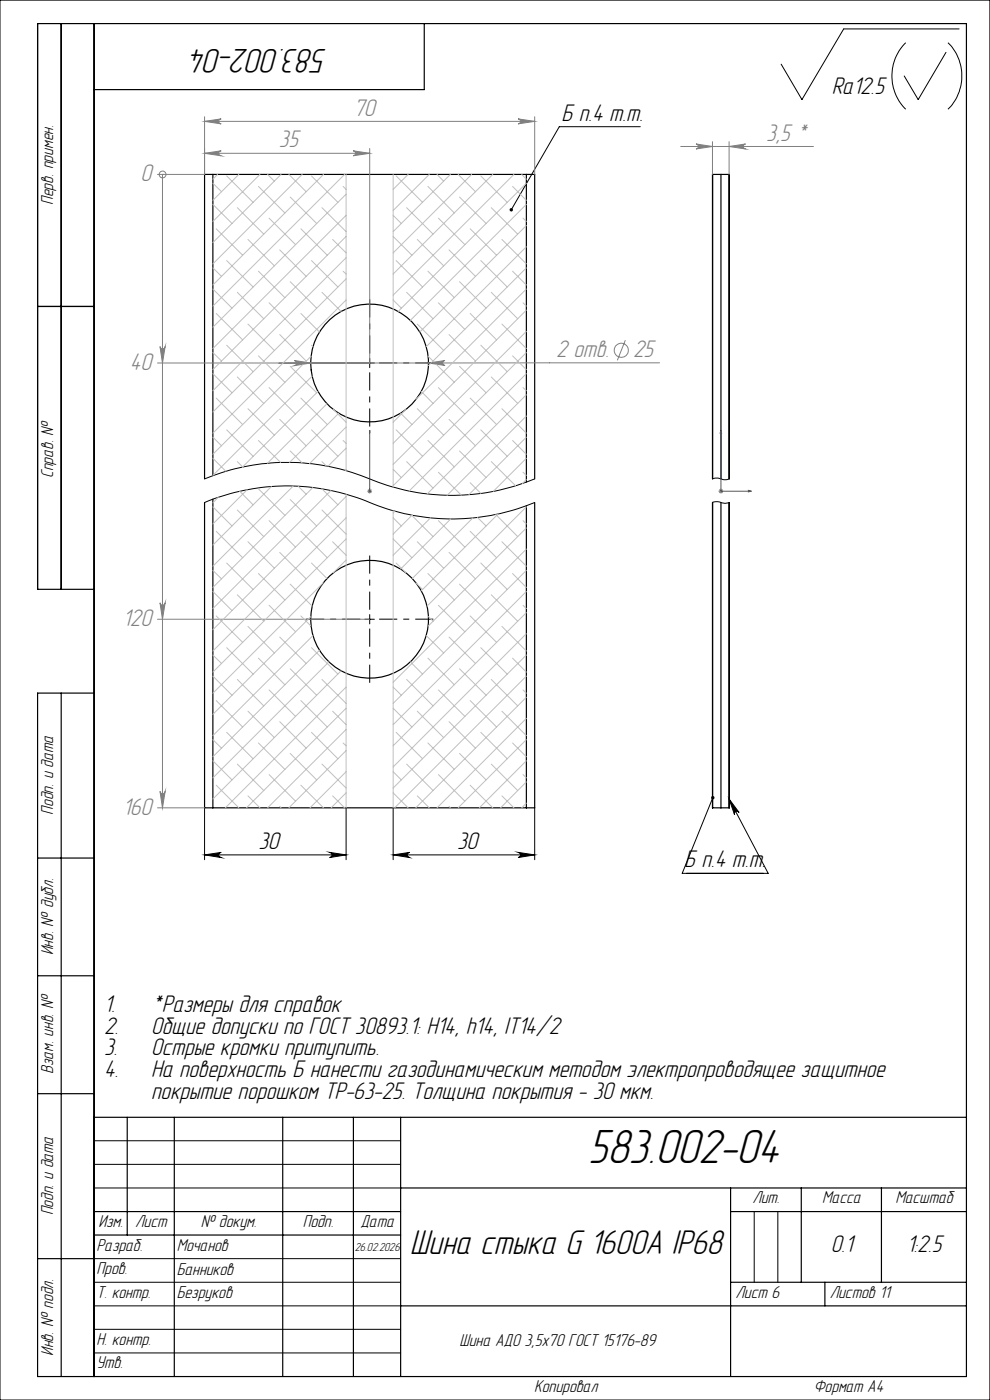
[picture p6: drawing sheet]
<svg xmlns="http://www.w3.org/2000/svg" width="210mm" height="297mm" viewBox="0 0 210 297" stroke-linecap="round" stroke-linejoin="round" font-family="sans-serif">
<g fill="none" stroke="#000" stroke-width=".25">
<path d="M13 5v120M20 5v287M90 5v14h-70M45.2 37h-1.8v64.6M45.2 37v63.9M45.2 37h66.5M111.7 37h1.7v64.6M111.7 37v65.3M151.2 37h1.7M151.2 37l-.1 64.6M151.2 37v64.6M152.9 37h1.8"/>
<path d="M152.9 37v64.6M154.7 37v64.6M8 65h12M43.4 106.6v64.8h1.8M45.2 105.9v65.5M111.7 107.3v64.1M113.4 106.6v64.8h-1.7M151.1 106.6l.1 64.8M151.2 106.6v64.8M152.9 106.6v64.8M154.7 106.6v64.8M20 125h-12v-120h197v287h-197v-145h12"/>
<path d="M13 147v145M45.2 171.4h66.5M151.2 171.4h1.7M152.9 171.4h1.8M8 182h12M8 207h12M8 232h12M20 237h185M27 237v25M37 237v55M60 237v55M75 237v55"/>
<path d="M85 237v55M20 257h65M85 252h120M155 252v40M155 257h50M170 252v20M187 252v20M8 267h12M20 262h65M85 277h120M155 272h50M175 272v5"/>
<circle cx="78.4" cy="77" r="12.5"/>
<circle cx="78.4" cy="131.4" r="12.5"/>
</g>
<g fill="none" stroke="#808080" stroke-width=".21">
<path d="M34.5 37h.1M34.5 37v134.4M43.4 32.5l3.5-.5a.53 .53 0 0 0-.5 .5 .53 .53 0 0 0 .5 .6zM43.4 25.7l3.5-.5a.53 .53 0 0 0-.5 .5 .53 .53 0 0 0 .5 .6zM43.4 24.8v12.2h-10M43.4 32.5h35M43.4 25.7h70M74.9 32l3.5 .5-3.5 .6a.53 .53 0 0 0 .5-.6 .53 .53 0 0 0-.5-.5zM78.4 31.5v45.5M109.9 25.2l3.5 .5-3.5 .6a.53 .53 0 0 0 .5-.6 .53 .53 0 0 0-.5-.5zM113.4 24.8v12.2M144.4 31.1h28.1"/>
<path d="M147.6 30.5l3.5 .6-3.5 .5a.53 .53 0 0 0 .5-.5 .53 .53 0 0 0-.5-.6zM151.1 30.1v6.9M154.7 31.1l3.5-.6a.53 .53 0 0 0-.6 .6 .53 .53 0 0 0 .6 .5zM154.7 30.1v6.9M33.9 73.5a.55 .55 0 0 0 .6 .5 .55 .55 0 0 0 .5-.5l-.5 3.5zM62.4 76.5l3.5 .5-3.5 .6a.55 .55 0 0 0 .5-.6 .55 .55 0 0 0-.5-.5zM65.9 77h-6.7M90.9 77l3.5-.5a.53 .53 0 0 0-.5 .5 .53 .53 0 0 0 .5 .5zM132.6 72.2l-1.6 4.2M139.9 77h-106.5M77.9 104.2h1M78.1 103.9l.7 .7"/>
<path d="M78.4 103.7v1M78.8 103.9l-.7 .7M152.4 104.2h1M152.6 103.9l.7 .7M152.9 103.7v1M153.3 103.9l-.7 .7M33.4 131.4h45M33.9 127.9a.55 .55 0 0 0 .6 .5 .55 .55 0 0 0 .5-.5l-.5 3.5zM33.4 171.4h10M33.9 167.9a.55 .55 0 0 0 .6 .5 .55 .55 0 0 0 .5-.5l-.5 3.5z"/>
<circle cx="34.5" cy="37" r=".73"/>
<circle cx="131.8" cy="74.3" r="1.48"/>
</g>
<g fill="none" stroke="#000" stroke-width=".21">
<path d="M0 0h210v297h-210zM192.1 9.1a10 10 0 0 0 0 14.1M200.7 11.1l-5.9 10-3-5M201.1 9.1a10 10 0 0 1 0 14.1M203.4 6.1h-24.4l-8.9 15-4.4-7.5M135.8 26.9h-17.2l-10.2 17.6M77.4 77h2M78.4 76v2M43.4 106.6a45.7 45.7 0 0 1 36.8 .7 45.6 45.6 0 0 0 33.2-.7M43.4 101.6a46.1 46.1 0 0 1 36.8 .7 45.6 45.6 0 0 0 33.2-.7M151.1 106.6a3.2 3.2 0 0 1 2.5 .1l1.1-.1M151.1 101.6a3 3 0 0 1 2.5 .2l1.1-.2"/>
<path d="M77.4 131.4h2M78.4 130.4v2M43.4 171.4v11M73.4 171.4v11M83.4 171.4v11M113.4 171.4v11M151.2 169.2l-6.5 16.1h18.2l-8.2-15.8M154.7 169.5l2.1 2.9a.54 .54 0 0 0-.7-.2 .54 .54 0 0 0-.3 .7zM43.4 181.4l3.5-.6a.55 .55 0 0 0-.5 .6 .55 .55 0 0 0 .5 .5zM43.4 181.4h30M69.9 180.8l3.5 .6-3.5 .5a.55 .55 0 0 0 .5-.5 .55 .55 0 0 0-.5-.6zM83.4 181.4l3.5-.6a.55 .55 0 0 0-.5 .6 .55 .55 0 0 0 .5 .5z"/>
<path d="M83.4 181.4h30M109.9 180.8l3.5 .6-3.5 .5a.55 .55 0 0 0 .5-.5 .55 .55 0 0 0-.5-.6zM20 242h65M20 247h65M20 252h65M160 257v15M165 257v15M20 267h65M20 272h65M20 277h65M20 282h65M20 287h65"/>
</g>
<path d="M78.4 91.3v.6v-.6M78.4 91.3v12.9M152.9 91.3l.2 .6h-.3zM152.9 91.3v12.9h6.5M78.4 104v.3zM78.4 104.2h.1M158.7 104l.7 .2-.7 .1z" fill="none" stroke="#00f" stroke-width=".21"/>
<path d="M76.4 77h-11.5M78.4 75v-11.5M78.4 79v11.5M80.4 77h11.5M76.4 131.4h-11.5M78.4 129.4v-11.5M78.4 133.4v11.5M80.4 131.4h11.5" fill="none" stroke="#000" stroke-width=".21" stroke-dasharray="15.2 1.3 1.3 1.3" stroke-dashoffset="11.4" stroke-linecap="butt"/>
<g fill="none" stroke="#c0c0c0" stroke-width=".21">
<path d="M45.2 38.9l1.8 1.8M46.1 37l-.9 1M48.1 37.3l5.6 5.6M50.7 37l-5.5 5.5M54.8 39.5l5.6 5.7M55.1 37l-9.9 10M56.8 37l1.4 1.4M59.6 37l-14.4 14.5M61.3 37l3.6 3.7M64.1 37l-18.9 19M66.1 37.3l5.6 5.6M68.6 37l-23.4 23.5"/>
<path d="M72.8 39.5l.6 .7M73.1 37l-27.9 27.9M73.4 37v62.8M83.4 37v66.3M84 37.3l5.6 5.6M86.6 37l-3.2 3.2M90.8 39.5l5.6 5.7M91.1 37l-7.7 7.7M92.7 37l1.4 1.4M95.5 37l-12.1 12.1M97.2 37l3.7 3.7M100 37l-16.6 16.7"/>
<path d="M102 37.3l5.6 5.6M104.5 37l-21.1 21.1M108.7 39.5l3 3M109 37l-25.6 25.6M110.7 37l1 1M111.7 38.9l-27.2 27.2M45.2 56.8l1.8 1.8M45.2 43.4l4 4M45.9 48.5l5.6 5.6M48.1 55.3l5.6 5.6M50.3 44.1l5.7 5.6M52.6 50.8l5.6 5.6"/>
<path d="M54.8 57.5l5.6 5.6M57.1 46.3l5.6 5.6M59.3 53l5.6 5.6M61.6 59.8l5.6 5.6M61.6 41.8l5.6 5.6M63.8 48.5l5.6 5.6M66.1 55.3l5.6 5.6M68.3 44.1l5.1 5M70.6 50.8l2.8 2.9M72.8 57.5l.6 .6M73.4 41.2l-28.2 28.2M73.4 45.7l-28.2 28.2"/>
<path d="M73.4 50.2l-28.2 28.2M73.4 54.7l-28.2 28.2M73.4 59.2l-28.2 28.2M83.4 50.2l4 3.9M83.4 45.7l1.7 1.7M84 55.3l5.6 5.6M86.3 44.1l5.6 5.6M88.5 50.8l5.6 5.6M90.8 57.5l5.6 5.6M93 46.3l5.6 5.6M95.2 53l5.7 5.6M97.5 59.8l5.6 5.6"/>
<path d="M97.5 41.8l5.6 5.6M99.7 48.5l5.6 5.6M102 55.3l5.6 5.6M104.2 44.1l5.6 5.6M106.5 50.8l5.2 5.2M108.7 57.5l3 3M110.9 46.3l.8 .7M111.7 43.4l-24.7 24.6M111.7 47.8l-22.7 22.6M111.7 52.3l-21.3 21.3M111.7 56.8l-20.8 20.8M45.2 79.3l4 4"/>
<path d="M45.2 74.8l1.8 1.8M45.2 61.3l4 4.1M45.9 66.5l5.6 5.6M48.1 73.2l5.6 5.6M50.3 80l5.7 5.6M50.3 62l5.7 5.6M52.6 68.8l5.6 5.6M54.8 75.5l5.6 5.6M57.1 64.2l5.6 5.7M59.3 71l5.6 5.6M61.6 77.7l5.6 5.6M63.8 66.5l4 3.9"/>
<path d="M66 75.6l-20.8 20.8M66.1 73.2l.3 .4M66.2 79.8l-21 21.1M68.3 62l4.1 4.1M73.4 63.6l-28.2 28.3M83.4 63.6l1.7 1.8M86.3 62l5.6 5.6M88.5 68.8l5.6 5.6M90.8 75.6l5.6 5.5M93 64.2l5.6 5.7M95.2 71l5.7 5.6M97.5 77.7l5.6 5.6"/>
<path d="M99.7 66.5l5.6 5.6M102 73.2l5.6 5.6M104.2 80l5.6 5.6M104.2 62l5.6 5.6M106.5 68.8l5.2 5.1M108.7 75.5l3 2.9M110.9 64.2l.8 .7M111.7 61.3l-23.5 23.4M111.7 65.8l-28.3 28.2M111.7 70.3l-28.3 28.2M111.7 74.8l-28.3 28.2M111.7 79.3l-24.9 24.9"/>
<path d="M45.2 97.2l2.7 2.8M45.2 92.7l1.8 1.9M45.9 84.5l5.6 5.6M48.1 91.2l5.6 5.6M50.3 97.9l1.2 1.2M52.6 86.7l5.6 5.6M54.8 93.4l4.7 4.7M57.1 82.2l5.6 5.6M59.3 89l5.6 5.6M61.6 95.7l2.5 2.5M63.8 84.5l5.6 5.6M66.1 91.2l5.6 5.6"/>
<path d="M67.5 83l-16.1 16.1M68.3 97.9l.9 .9M69.4 85.7l-12.7 12.6M70.7 86.9l2.7 2.7M71.9 87.7l-10.5 10.4M72.8 93.4l.6 .6M73.4 90.6l-7.7 7.8M73.4 95.1l-3.8 3.8M73.4 99.6l-.2 .2M83.4 99.6l1.7 1.7M84 91.2l5.6 5.6M85 87.7l2.4 2.4"/>
<path d="M86.1 86.9l-2.7 2.7M86.3 97.9l5.6 5.6M88.5 86.7l5.6 5.6M89.4 83l2.5 2.6M90.8 93.4l5.6 5.7M93 82.2l5.6 5.6M95.2 89l5.7 5.6M97.5 95.7l5.6 5.6M99.7 84.5l5.6 5.6M102 91.2l5.6 5.6M104.2 97.9l5.2 5.1M106.5 86.7l5.2 5.2"/>
<path d="M108.7 93.4l3 3M110.9 82.2l.8 .7M111.7 83.7l-21.1 21.1M111.7 88.3l-16.9 16.8M111.7 92.7l-12.3 12.2M111.7 97.2l-7.1 7M45.2 107.5l4 4.1M45.9 112.7l5.6 5.6M46.3 105.5l-1.1 1.2M48.1 119.4l5.6 5.7M50.3 108.2l5.7 5.6M50.8 104.2l2.9 2.9"/>
<path d="M52.4 103.9l-7.2 7.3M52.6 114.9l5.6 5.6M54.8 103.7l5.6 5.6M57.1 110.5l5.6 5.6M57.6 103.2l-12.4 12.4M59.3 117.2l5.6 5.6M61.6 106l5.6 5.6M62.2 103.1l-17 17M63.3 103.1l1.6 1.7M63.8 112.7l5.6 5.6M66.1 119.4l3.3 3.3M66.4 103.4l-21.2 21.2"/>
<path d="M68.3 103.7l3.4 3.4M68.3 108.2l5.1 5.1M70.2 104.1l-25 25M70.6 114.9l2.8 2.9M73.4 104.8v66.6M73.4 105.3l-28.2 28.3M73.4 109.9l-28.2 28.2M73.4 114.3l-28.2 28.3M73.4 118.8l-2.7 2.7M83.4 108.3v63.1M83.4 114.3l4 4M83.4 109.9l1.7 1.7"/>
<path d="M83.8 108.4l-.4 .4M84 119.4l2.1 2.1M87.3 109.3l4.6 4.5M87.4 109.3l-4 4M88.5 114.9l5.6 5.6M91.3 109.9l-7.9 7.9M93 110.5l5.6 5.6M93 100.2l4.9 4.9M95.2 117.2l5.7 5.6M95.6 110.1l-10.6 10.6M99.7 112.7l5.6 5.6M99.7 102.4l2.3 2.3"/>
<path d="M100.3 109.9l-12.8 12.8M101.3 109.8l1.8 1.8M102 119.4l5.6 5.7M105.2 109.1l4.6 4.7M105.7 109l-16.3 16.3M106.5 114.9l5.2 5.2M110.9 110.5l.8 .7M110.9 100.2l.8 .7M111.7 107.5l-21.1 21.1M111.7 112l-20.9 20.9M111.7 116.5l-28.3 28.2M111.7 101.7l-.9 .9"/>
<path d="M45.2 139l1.8 1.8M45.2 125.5l4 4M45.2 121l1.8 1.8M45.9 130.7l5.6 5.6M48.1 137.4l5.6 5.6M50.3 126.2l5.7 5.6M52.6 132.9l5.6 5.6M54.8 139.6l5.6 5.7M54.8 121.7l5.6 5.6M57.1 128.4l5.6 5.6M59.3 135.1l5.6 5.7M61.6 123.9l4.6 4.7"/>
<path d="M63.8 130.7l2.2 2.2M65.9 130.8l-20.7 20.7M66.1 137.4l5.6 5.6M66.4 134.8l-21.2 21.3M67.8 137.9l-22.6 22.6M68.6 123.6l-23.4 23.5M88.2 123.6l1.4 1.5M90.4 134.8l3.7 3.7M90.8 139.6l5.6 5.7M90.8 121.7l5.6 5.6M90.9 130.8l1 1M93 128.4l5.6 5.6"/>
<path d="M95.2 135.1l5.7 5.7M97.5 123.9l5.6 5.6M99.7 130.7l5.6 5.6M102 137.4l5.6 5.6M104.2 126.2l5.6 5.6M106.5 132.9l5.2 5.2M108.7 139.6l3 3M108.7 121.7l3 2.9M110.9 128.4l.8 .7M111.7 121l-28.3 28.2M111.7 125.5l-28.3 28.2M111.7 130l-28.3 28.2"/>
<path d="M111.7 134.4l-28.3 28.3M111.7 139l-28.3 28.2M45.2 156.9l1.8 1.8M45.2 143.4l4 4.1M45.9 148.6l5.6 5.6M48.1 155.4l5.6 5.6M50.3 144.1l5.7 5.7M52.6 150.9l5.6 5.6M54.8 157.6l5.6 5.6M57.1 146.4l5.6 5.6M59.3 153.1l5.6 5.6M61.6 159.8l5.6 5.6"/>
<path d="M61.6 141.9l5.6 5.6M63.8 148.6l5.6 5.6M66.1 155.4l5.6 5.6M68.3 144.1l5.1 5.1M69.8 140.4l-24.6 24.6M70.6 150.9l2.8 2.8M72.4 142.3l-27.2 27.2M72.8 157.6l.6 .6M73.4 145.8l-25.6 25.6M73.4 150.2l-21.1 21.2M73.4 154.8l-16.6 16.6M73.4 159.2l-12.1 12.2"/>
<path d="M83.4 150.2l4 4M83.4 145.8l1.7 1.7M84 155.4l5.6 5.6M86.3 144.1l5.6 5.7M87 140.4l2.6 2.6M88.5 150.9l5.6 5.6M90.8 157.6l5.6 5.6M93 146.4l5.6 5.6M95.2 153.1l5.7 5.6M97.5 159.8l5.6 5.6M97.5 141.9l5.6 5.6M99.7 148.6l5.6 5.6"/>
<path d="M102 155.4l5.6 5.6M104.2 144.1l5.6 5.7M106.5 150.9l5.2 5.2M108.7 157.6l3 2.9M110.9 146.4l.8 .7M111.7 143.4l-28 28M111.7 147.9l-23.5 23.5M111.7 152.4l-19 19M111.7 156.9l-14.5 14.5M45.2 161.4l4 4M45.9 166.6l4.8 4.8M50.3 162.1l5.7 5.6"/>
<path d="M52.6 168.8l2.5 2.6M57.1 164.3l5.6 5.7M59.3 171.1l.3 .3M63.8 166.6l4.8 4.8M68.3 162.1l5.1 5.1M70.6 168.8l2.5 2.6M73.4 163.7l-7.6 7.7M73.4 168.2l-3.2 3.2M83.4 168.2l3.2 3.2M83.4 163.7l1.7 1.7M86.3 162.1l5.6 5.6M88.5 168.8l2.6 2.6"/>
<path d="M93 164.3l5.6 5.7M95.2 171.1l.3 .3M99.7 166.6l4.8 4.8M104.2 162.1l5.6 5.6M106.5 168.8l2.5 2.6M110.9 164.3l.8 .7M111.7 161.4l-10 10M111.7 165.9l-5.5 5.5M111.7 170.4l-1 1"/>
</g>
<path d="M108.2 44.3v.5l.2-.3-.1 .3a.36 .36 0 0 0 .4-.1 .36 .36 0 0 0-.1-.5 .36 .36 0 0 0-.4 .1zM154.7 169.5l2.1 2.9a.54 .54 0 0 0-.7-.2 .54 .54 0 0 0-.3 .7zM150.9 169a.36 .36 0 0 0 .1 .5 .36 .36 0 0 0 .5-.1 .36 .36 0 0 0-.2-.5l-.1 .3 .1-.3z" fill="#000"/>
<g fill="#00f">
<path d="M78.4 104v.3zM78.4 91.3v.6z"/>
<path d="M158.7 104l.7 .2-.7 .1zM152.9 91.3l.2 .6h-.3z"/>
</g>
<g fill="#000">
<path d="M43.4 181.4l3.5-.6a.55 .55 0 0 0-.5 .6 .55 .55 0 0 0 .5 .5zM69.9 180.8l3.5 .6-3.5 .5a.55 .55 0 0 0 .5-.5 .55 .55 0 0 0-.5-.6z"/>
<path d="M83.4 181.4l3.5-.6a.55 .55 0 0 0-.5 .6 .55 .55 0 0 0 .5 .5zM109.9 180.8l3.5 .6-3.5 .5a.55 .55 0 0 0 .5-.5 .55 .55 0 0 0-.5-.6z"/>
</g>
<path d="M43.4 32.5l3.5-.5a.53 .53 0 0 0-.5 .5 .53 .53 0 0 0 .5 .6zM74.9 32l3.5 .5-3.5 .6a.53 .53 0 0 0 .5-.6 .53 .53 0 0 0-.5-.5zM43.4 25.7l3.5-.5a.53 .53 0 0 0-.5 .5 .53 .53 0 0 0 .5 .6zM109.9 25.2l3.5 .5-3.5 .6a.53 .53 0 0 0 .5-.6 .53 .53 0 0 0-.5-.5zM62.4 76.5a.55 .55 0 0 1 .5 .5 .55 .55 0 0 1-.5 .6l3.5-.6zM90.9 77l3.5 .5a.53 .53 0 0 1-.5-.5 .53 .53 0 0 1 .5-.5zM33.9 73.5a.55 .55 0 0 0 .6 .5 .55 .55 0 0 0 .5-.5l-.5 3.5zM33.9 127.9a.55 .55 0 0 0 .6 .5 .55 .55 0 0 0 .5-.5l-.5 3.5zM33.9 167.9a.55 .55 0 0 0 .6 .5 .55 .55 0 0 0 .5-.5l-.5 3.5zM147.6 30.5l3.5 .6-3.5 .5a.53 .53 0 0 0 .5-.5 .53 .53 0 0 0-.5-.6zM154.7 31.1l3.5-.6a.53 .53 0 0 0-.6 .6 .53 .53 0 0 0 .6 .5z" fill="#808080"/>
<text font-size="10.5" x="124.8" y="246.7">583.002-04</text>
<g font-size="7.5">
<text x="69.4" y="10.5" transform="rotate(-180 69.4 10.5)">583.002-04</text>
<text x="86.9" y="266.1">Шина стыка G 1600A IP68</text>
</g>
<g font-size="5.3">
<text x="176.4" y="19.9">Ra12.5</text>
<text x="119.1" y="25.6">Б п.4 т.т.</text>
<text x="54.8" y="180.1">30</text>
<text x="97" y="180.1">30</text>
<text x="145.2" y="184">Б п.4 т.т.</text>
<text x="22.1" y="214.6">1.</text>
<text x="32.1" y="214.6">*Размеры для справок</text>
<text x="22.1" y="219.3">2.</text>
<text x="32.1" y="219.3">Общие допуски по ГОСТ 30893.1: H14, h14, IT14/2</text>
<text x="22.1" y="223.9">3.</text>
<text x="32.1" y="223.9">Острые кромки притупить.</text>
<text x="22.1" y="228.5">4.</text>
<text x="32.1" y="228.5">На поверхность Б нанести газодинамическим методом электропроводящее защитное</text>
<text x="32.1" y="233.1">покрытие порошком ТР-63-25. Толщина покрытия - 30 мкм.</text>
<text x="176.2" y="265.6">0.1</text>
<text x="192.3" y="265.6">1:2.5</text>
</g>
<g font-size="5.3" fill="#808080">
<text x="75" y="24.5">70</text>
<text x="162.5" y="29.8">3,5 *</text>
<text x="59.2" y="31.3">35</text>
<text x="29.8" y="38.4">0</text>
<text x="118" y="75.7">2 отв.</text>
<text x="134.3" y="75.7">25</text>
<text x="27.5" y="78.4">40</text>
<text x="26" y="132.8">120</text>
<text x="26" y="172.8">160</text>
</g>
<g font-size="3.8">
<text x="11.3" y="43.5" transform="rotate(-90 11.3 43.5)">Перв. примен.</text>
<text x="11.3" y="101.4" transform="rotate(-90 11.3 101.4)">Справ. №</text>
<text x="11.3" y="172.8" transform="rotate(-90 11.3 172.8)">Подп. и дата</text>
<text x="11.3" y="202.7" transform="rotate(-90 11.3 202.7)">Инв. № дубл.</text>
<text x="11.3" y="227.8" transform="rotate(-90 11.3 227.8)">Взам. инв. №</text>
<text x="11.3" y="257.8" transform="rotate(-90 11.3 257.8)">Подп. и дата</text>
<text x="159.6" y="255.3">Лит.</text>
<text x="174.4" y="255.3">Масса</text>
<text x="189.9" y="255.3">Масштаб</text>
<text x="20.9" y="260.3">Изм.</text>
<text x="28.7" y="260.3">Лист</text>
<text x="42.6" y="260.3">№ докум.</text>
<text x="64.2" y="260.3">Подп.</text>
<text x="76.5" y="260.3">Дата</text>
<text x="20.5" y="265.3">Разраб.</text>
<text x="37.5" y="265.3">Мочанов</text>
<text x="20.5" y="275.3">Т. контр.</text>
<text x="20.5" y="270.3">Пров.</text>
<text x="37.5" y="270.4">Банников</text>
<text x="37.5" y="275.4">Безруков</text>
<text x="156" y="275.3">Лист 6</text>
<text x="176" y="275.3">Листов 11</text>
<text x="11.3" y="287.7" transform="rotate(-90 11.3 287.7)">Инв. № подл.</text>
<text x="20.5" y="285.3">Н. контр.</text>
<text x="97.5" y="285.5">Шина АДО 3,5х70 ГОСТ 15176-89</text>
<text x="20.5" y="290.3">Утв.</text>
<text x="113.3" y="295.3">Копировал</text>
<text x="172.6" y="295.3">Формат А4</text>
</g>
<text font-size="2.6" x="75.3" y="265.4">26.02.2026</text>
</svg>
